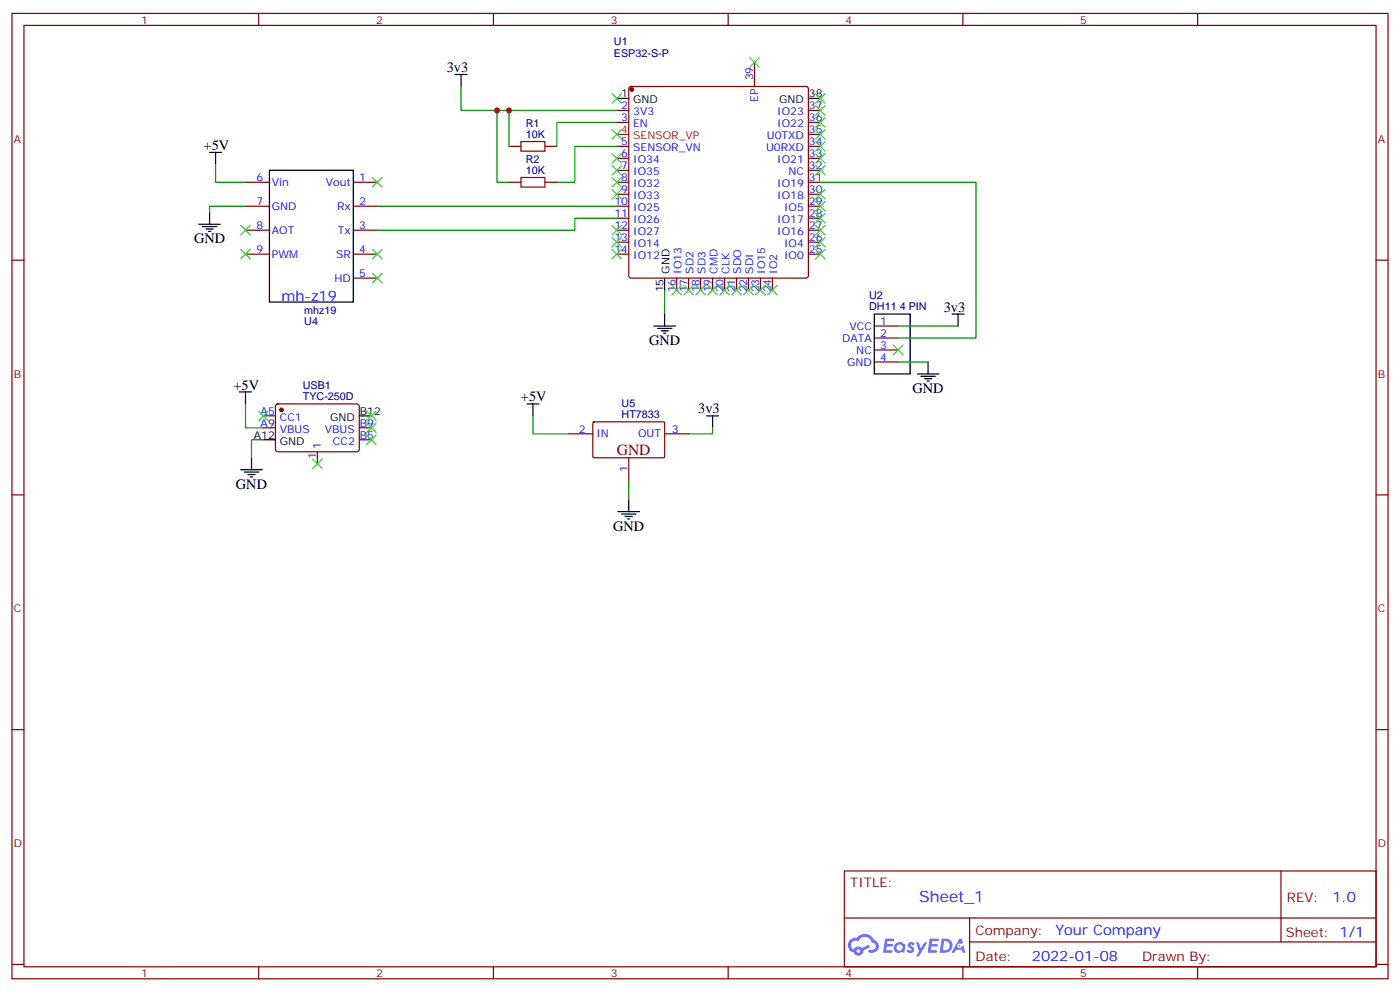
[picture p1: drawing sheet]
<svg xmlns="http://www.w3.org/2000/svg" width="412mm" height="292mm" viewBox="0 0 412 292" stroke-linecap="round" stroke-linejoin="round" font-family="sans-serif">
<g fill="none" stroke="#870000" stroke-width=".35">
<path d="M3.5 4h405.4v284.3h-405.4zM7.1 7.5h398.2v277.3h-398.2zM76.2 4v3.5M145.3 4v3.5M214.5 4v3.5M283.6 4v3.5M352.8 4v3.5M3.5 76.6h3.6M405.3 76.6h3.6M3.5 145.8h3.6M405.3 145.8h3.6M3.5 214.9h3.6"/>
<path d="M405.3 214.9h3.6M248.7 256.5h156.6v28.3h-156.6zM377.3 256.6v20.8M248.7 270.4h156.5M285.6 277.4h119.6M285.6 270.4v14.1M3.5 284.1h3.6M76.2 284.8v3.5M145.3 284.8v3.5M214.5 284.8v3.5M283.6 284.8v3.5M352.8 284.8v3.5"/>
<path d="M405.3 284.1h3.6"/>
</g>
<g fill="#5487ff">
<path d="M267.7 277.7a1.22 1.22 0 0 1 1.7 .3l-.4 .6a.47 .47 0 0 0-.3-.4 .47 .47 0 0 0-.5 .1l.1 .3a1.14 1.14 0 0 1 .8 1.7 1.14 1.14 0 0 1-1.9 0l-.2-.2 .5-.5 .7 .4a.29 .29 0 0 0 .3-.3 .29 .29 0 0 0-.2-.3 1.04 1.04 0 0 1-.6-1.7z"/>
<path d="M260.7 276.5h2.4l.3 .2-.2 .5h-1.8l-.1 .9h1.5l.3 .3-.3 .4h-1.6l-.2 1.1h1.7l.2 .4-.2 .3h-2.6z"/>
<path d="M273.8 276.5h2.4l.3 .2-.1 .5h-1.8l-.2 .9h1.6l.3 .3-.4 .4h-1.6l-.1 1.1h1.7l.2 .4-.2 .3h-2.6z"/>
<path d="M282.6 276.5h.7l.3 1.2-.6 .3a.69 .69 0 0 0-1 .3 .69 .69 0 0 0 .4 1 .69 .69 0 0 0 .9-.6l.5-.3 .6 2.2h-.8l-.2-.9h-1.8l-.5 .9h-.8z"/>
<path d="M269.8 277.6h.8l.6 1.8 1.1-1.8h.9l-2.6 4.1h-.8l.9-1.5z"/>
<path d="M277.4 276.5l-.6 4.1h1.3a2.11 2.11 0 0 0 2.5-2.1 2.11 2.11 0 0 0-2.5-2zM278.1 277.2a1.39 1.39 0 0 1 1.7 1.4 1.39 1.39 0 0 1-1.8 1.3h-.3z"/>
<path d="M263.7 278.1a1.54 1.54 0 0 0-.1 2.1 1.54 1.54 0 0 0 2.2 .2l.6 .2 .3-2.3-.2-.2-.4-.1a1.49 1.49 0 0 0-2.4 .1zM264 279.1a.94 .94 0 0 1 1.8 0 .94 .94 0 0 1-1.8 0z"/>
<path d="M250.4 276.8a2.18 2.18 0 0 0 1.1 3.8 1.44 1.44 0 0 0 1.6 .9 1.44 1.44 0 0 0 1.2-1.5l2-1-.5-.7-1.9 .9a1.47 1.47 0 0 0-2.4 .5 1.39 1.39 0 0 1-.7-2 1.39 1.39 0 0 1 2-.4 2.12 2.12 0 0 1 2.2-1.4 2.12 2.12 0 0 1 1.9 1.7 1.14 1.14 0 0 1 1.1 1.5 1.14 1.14 0 0 1-1.7 .7 .43 .43 0 0 0-.5 .3 .43 .43 0 0 0 .4 .5 1.98 1.98 0 0 0 2.5-1.2 1.98 1.98 0 0 0-1.2-2.5 3.1 3.1 0 0 0-5.3-.7l-.9 .1zM252.3 280.1a.55 .55 0 0 1 1.1 0 .55 .55 0 0 1-1.1 0z"/>
<circle cx="282.6" cy="278.6" r=".26"/>
</g>
<g fill="none" stroke="#870000" stroke-width=".35">
<path d="M222.2 18.4v7.1M181.7 32.5h3.5M181.7 36.1h3.5M185.4 25.7l.5-.2h51.5l.5 .2 .2 .5v55l-.2 .5-.5 .2h-51.5l-.5-.2-.2-.5v-55zM238.1 32.5h3.6M238.1 36.1h3.6M238.1 39.6h3.6M72.3 53.7h7.1M104.1 53.7h7M149.9 43.1h3.6M149.9 53.7h3.6M160.5 43.1h3.5"/>
<path d="M160.5 53.7h3.5M181.7 43.1h3.5M181.7 46.6h3.5M181.7 50.2h3.5M181.7 53.7h3.5M181.7 57.2h3.5M238.1 43.1h3.6M238.1 46.6h3.6M238.1 50.2h3.6M238.1 53.7h3.6M238.1 57.2h3.6M72.3 60.7h7.1"/>
<path d="M72.3 67.8h7.1M72.3 74.9h7.1M104.1 60.7h7M104.1 67.8h7M104.1 74.9h7M181.7 60.7h3.5M181.7 64.3h3.5M181.7 67.8h3.5M181.7 71.3h3.5M181.7 74.9h3.5M238.1 60.7h3.6M238.1 64.3h3.6"/>
<path d="M238.1 67.8h3.6M238.1 71.3h3.6M238.1 74.9h3.6M104.1 81.9h7M199.3 81.9v3.5M202.8 81.9v3.5M206.4 81.9v3.5M209.9 81.9v3.5M213.4 81.9v3.5M217 81.9v3.5M220.5 81.9v3.5M224 81.9v3.5"/>
<path d="M227.5 81.9v3.5M257.5 96h7.1M257.5 99.6h7.1M81.4 119.2l.4-.2h23.6l.4 .7v12.9l-.7 .5-23.5-.1-.5-.6v-12.7zM257.5 103.1h7.1M257.5 106.6h7.1M77.6 122.5h3.5M77.6 126h3.5M93.5 133.1v3.5M105.8 126h3.6M105.8 129.5h3.6M167.6 127.8h7"/>
<path d="M174.7 124.4l.3-.2 20.6 .1 .2 .3-.1 10.1-.3 .1h-20.6l-.2-.3zM185.2 134.8v7.1M195.8 127.8h7"/>
</g>
<g fill="none" stroke="#000" stroke-width=".35">
<path d="M134.1 21.9h3.5M135.8 21.9v3.6M181.7 29h3.5M238.1 29h3.6M61.7 44.9h3.6M63.5 44.9v3.5M79.4 50.2h24.7v38.8h-24.7zM58.6 66h6.3M59.6 66.7h4.3M60.7 67.5h2.1M61.4 68.2h.7M61.7 62.5v3.5"/>
<path d="M192.6 96h6.4M193.7 96.7h4.2M194.7 97.4h2.1M195.4 98.1h.7M195.8 81.9v3.5M195.8 92.5v3.5M257.5 92.5h10.6v17.6h-10.6zM280.5 92.5h3.5M282.2 92.5v3.5M70.6 115.4h3.5M72.3 115.4v3.6M155.2 119h3.5"/>
<path d="M157 119v3.5M270.2 110.1h6.4M271.3 110.8h4.2M272.3 111.5h2.2M273 112.3h.8M273.4 106.6v3.5M70.9 138.4h6.4M72 139.1h4.2M73 139.8h2.1M74.1 134.8v3.6M77.6 129.5h3.5M105.8 122.5h3.6"/>
<path d="M208.1 122.5h3.6M209.9 122.5v3.5M73.7 140.5h.7M182 150.7h6.4M183.1 151.4h4.2M184.1 152.1h2.2M184.9 152.8h.7M185.2 147.2v3.5"/>
</g>
<path d="M181.7 39.6h3.5" fill="none" stroke="#f00" stroke-width=".35"/>
<g fill="#870000" stroke="#870000" stroke-width=".35">
<circle cx="186.1" cy="26.4" r=".53"/>
<circle cx="82.9" cy="120.7" r=".53"/>
</g>
<path d="M153.5 41.7h7v2.8h-7zM153.5 52.3h7v2.8h-7z" fill="none" stroke="#a10000" stroke-width=".35"/>
<g fill="none" stroke="#008700" stroke-width=".35">
<path d="M135.8 25.5v7h45.9M146.4 32.5v21.2h3.5M149.9 32.5v10.6M181.7 36.1h-17.7v7M63.5 48.4v5.3h8.8M181.7 43.1h-12.4v10.6h-5.3M241.7 53.7h45.8v45.9h-22.9M72.3 60.7h-10.6v1.8M111.1 60.7h70.6M181.7 64.3h-12.4v3.5h-58.2M195.8 85.4v7.1M264.6 96h17.6"/>
<path d="M72.3 119v7h5.3M264.6 106.6h8.8M77.6 129.5h-3.5v5.3M157 122.5v5.3h10.6M209.9 126v1.8h-7.1M185.2 141.9v5.3"/>
</g>
<g fill="none" stroke="#3c3" stroke-width=".35">
<path d="M220.8 17l2.9 2.8M223.7 17l-2.9 2.8M180.3 38.2l2.8 2.8M180.3 27.6l2.8 2.8M183.1 38.2l-2.8 2.8M183.1 27.6l-2.8 2.8M240.2 31.1l2.9 2.8M240.2 34.6l2.9 2.9M240.2 38.2l2.9 2.8M240.2 27.6l2.9 2.8M243.1 31.1l-2.9 2.8M243.1 34.6l-2.9 2.9"/>
<path d="M243.1 38.2l-2.9 2.8M243.1 27.6l-2.9 2.8M109.7 52.3l2.8 2.8M112.5 52.3l-2.8 2.8M180.3 55.8l2.8 2.8M180.3 52.3l2.8 2.8M180.3 48.8l2.8 2.8M180.3 45.2l2.8 2.8M183.1 55.8l-2.8 2.8M183.1 52.3l-2.8 2.8M183.1 48.8l-2.8 2.8M183.1 45.2l-2.8 2.8"/>
<path d="M240.2 41.7l2.9 2.8M240.2 45.2l2.9 2.8M240.2 48.8l2.9 2.8M240.2 55.8l2.9 2.8M240.2 59.3l2.9 2.9M243.1 41.7l-2.9 2.8M243.1 45.2l-2.9 2.8M243.1 48.8l-2.9 2.8M243.1 55.8l-2.9 2.8M243.1 59.3l-2.9 2.9M70.9 66.4l2.8 2.8M70.9 73.4l2.8 2.9"/>
<path d="M73.7 66.4l-2.8 2.8M73.7 73.4l-2.8 2.9M109.7 73.4l2.8 2.9M112.5 73.4l-2.8 2.9M180.3 66.4l2.8 2.8M180.3 73.4l2.8 2.9M180.3 69.9l2.8 2.8M183.1 66.4l-2.8 2.8M183.1 73.4l-2.8 2.9M183.1 69.9l-2.8 2.8M240.2 66.4l2.9 2.8M240.2 69.9l2.9 2.8"/>
<path d="M240.2 73.4l2.9 2.9M240.2 62.9l2.9 2.8M243.1 66.4l-2.9 2.8M243.1 69.9l-2.9 2.8M243.1 73.4l-2.9 2.9M243.1 62.9l-2.9 2.8M109.7 80.5l2.8 2.8M112.5 80.5l-2.8 2.8M197.9 84l2.8 2.9M200.7 84l-2.8 2.9M201.4 84l2.9 2.9M204.3 84l-2.9 2.9"/>
<path d="M205 84l2.8 2.9M207.8 84l-2.8 2.9M208.5 84l2.8 2.9M211.3 84l-2.8 2.9M212 84l2.8 2.9M214.8 84l-2.8 2.9M215.5 84l2.9 2.9M218.4 84l-2.9 2.9M219.1 84l2.8 2.9M221.9 84l-2.8 2.9M222.6 84l2.8 2.9M225.4 84l-2.8 2.9"/>
<path d="M226.1 84l2.9 2.9M229 84l-2.9 2.9M263.2 101.7l2.8 2.8M266 101.7l-2.8 2.8M76.2 121.1l2.8 2.8M79 121.1l-2.8 2.8M92.1 135.2l2.8 2.8M94.9 135.2l-2.8 2.8M107.9 124.6l2.9 2.8M107.9 121.1l2.9 2.8M107.9 128.1l2.9 2.9M110.8 128.1l-2.9 2.9"/>
<path d="M110.8 124.6l-2.9 2.8M110.8 121.1l-2.9 2.8"/>
</g>
<g fill="#c00">
<circle cx="149.9" cy="32.5" r=".88"/>
<circle cx="146.4" cy="32.5" r=".88"/>
</g>
<text font-size="4.6" fill="#800" x="181.7" y="134.1">GND</text>
<text font-size="4.6" fill="#00f" x="270.8" y="265.6">Sheet_1</text>
<g font-size="4.2">
<text x="131.6" y="21.2">3v3</text>
<text x="60" y="44.2">+5V</text>
<text x="57.1" y="71.7">GND</text>
<text x="278" y="91.8">3v3</text>
<text x="191.2" y="101.7">GND</text>
<text x="68.8" y="114.7">+5V</text>
<text x="153.5" y="118.3">+5V</text>
<text x="268.8" y="115.8">GND</text>
<text x="205.7" y="121.8">3v3</text>
<text x="69.5" y="144">GND</text>
<text x="180.6" y="156.4">GND</text>
</g>
<g font-size="4.2" fill="#00f">
<text x="82.9" y="88.6">mh-z19</text>
<text x="392.5" y="265.8">1.0</text>
<text x="310.9" y="275.4">Your Company</text>
<text x="304" y="283.2">2022-01-08</text>
</g>
<g font-size="3.9" fill="#800">
<text x="250.5" y="261.1">TITLE:</text>
<text x="379.1" y="265.8">REV:</text>
<text x="287.4" y="275.3">Company:</text>
<text x="378.7" y="275.9">Sheet: 1/1</text>
<text x="287.4" y="283">Date:</text>
<text x="336.4" y="283.1">Drawn By:</text>
</g>
<g font-size="3.2" fill="#800">
<text x="41.6" y="6.9">1</text>
<text x="110.8" y="6.9">2</text>
<text x="179.9" y="6.9">3</text>
<text x="249.1" y="6.9">4</text>
<text x="318.2" y="6.9">5</text>
<text x="4.1" y="42.1">A</text>
<text x="405.9" y="42.1">A</text>
<text x="4.1" y="111.2">B</text>
<text x="405.9" y="111.2">B</text>
<text x="4.1" y="180.3">C</text>
<text x="405.9" y="180.3">C</text>
<text x="4.1" y="249.5">D</text>
<text x="405.9" y="249.5">D</text>
<text x="41.6" y="287.8">1</text>
<text x="110.8" y="287.8">2</text>
<text x="179.9" y="287.8">3</text>
<text x="249.1" y="287.8">4</text>
<text x="318.2" y="287.8">5</text>
</g>
<g font-size="3.2" fill="#000080">
<text x="180.8" y="16.7">ESP32-S-P</text>
<text x="180.8" y="13.4">U1</text>
<text x="154.9" y="40.6">10K</text>
<text x="154.9" y="37.4">R1</text>
<text x="154.9" y="48">R2</text>
<text x="154.9" y="51.2">10K</text>
<text x="256" y="88">U2</text>
<text x="89.6" y="92.5">mhz19</text>
<text x="89.6" y="95.8">U4</text>
<text x="256" y="91.3">DH11 4 PIN</text>
<text x="89.2" y="117.7">TYC-250D</text>
<text x="89.2" y="114.5">USB1</text>
<text x="183.1" y="119.8">U5</text>
<text x="183.1" y="123">HT7833</text>
</g>
<g font-size="3.2" fill="#00f">
<text x="221.9" y="23.7" transform="rotate(-90 221.9 23.7)">39</text>
<text x="183" y="35.7">3</text>
<text x="183" y="32.2">2</text>
<text x="186.5" y="33.9">3V3</text>
<text x="223.3" y="30.1" transform="rotate(-90 223.3 30.1)">EP</text>
<text x="229" y="33.9">IO23</text>
<text x="238.3" y="32.2">37</text>
<text x="238.3" y="35.7">36</text>
<text x="186.5" y="37.5">EN</text>
<text x="225.9" y="41">U0TXD</text>
<text x="229" y="37.5">IO22</text>
<text x="238.3" y="39.2">35</text>
<text x="183" y="46.3">6</text>
<text x="183" y="42.8">5</text>
<text x="186.5" y="44.5">SENSOR_VN</text>
<text x="225.7" y="44.5">U0RXD</text>
<text x="238.3" y="42.8">34</text>
<text x="238.3" y="46.3">33</text>
<text x="75.6" y="53.3">6</text>
<text x="105.8" y="53.3">1</text>
<text x="183" y="53.3">8</text>
<text x="183" y="49.8">7</text>
<text x="186.5" y="51.6">IO35</text>
<text x="186.5" y="48">IO34</text>
<text x="229" y="48">IO21</text>
<text x="232.2" y="51.6">NC</text>
<text x="238.3" y="49.8">32</text>
<text x="238.3" y="53.3">31</text>
<text x="80.1" y="54.8">Vin</text>
<text x="96" y="54.8">Vout</text>
<text x="183" y="56.9">9</text>
<text x="186.5" y="58.6">IO33</text>
<text x="186.5" y="55.1">IO32</text>
<text x="229" y="55.1">IO19</text>
<text x="229" y="58.6">IO18</text>
<text x="238.3" y="56.9">30</text>
<text x="75.6" y="60.4">7</text>
<text x="80.1" y="61.8">GND</text>
<text x="99.3" y="61.8">Rx</text>
<text x="105.8" y="60.4">2</text>
<text x="181" y="63.9">11</text>
<text x="181" y="60.4">10</text>
<text x="186.5" y="65.7">IO26</text>
<text x="186.5" y="62.2">IO25</text>
<text x="229" y="65.7">IO17</text>
<text x="231" y="62.2">IO5</text>
<text x="238.3" y="60.4">29</text>
<text x="238.3" y="63.9">28</text>
<text x="75.6" y="67.5">8</text>
<text x="80.1" y="68.9">AOT</text>
<text x="99.5" y="68.9">Tx</text>
<text x="105.8" y="67.5">3</text>
<text x="181" y="71">13</text>
<text x="181" y="67.5">12</text>
<text x="186.5" y="69.2">IO27</text>
<text x="229" y="69.2">IO16</text>
<text x="238.3" y="67.5">27</text>
<text x="238.3" y="71">26</text>
<text x="75.6" y="74.5">9</text>
<text x="80.1" y="75.9">PWM</text>
<text x="99" y="75.9">SR</text>
<text x="105.8" y="74.5">4</text>
<text x="181" y="74.5">14</text>
<text x="186.5" y="76.3">IO12</text>
<text x="186.5" y="72.7">IO14</text>
<text x="231" y="72.7">IO4</text>
<text x="231" y="76.3">IO0</text>
<text x="238.3" y="74.5">25</text>
<text x="98.5" y="83">HD</text>
<text x="105.8" y="81.6">5</text>
<text x="200.7" y="80.6" transform="rotate(-90 200.7 80.6)">IO13</text>
<text x="204.3" y="80.6" transform="rotate(-90 204.3 80.6)">SD2</text>
<text x="207.8" y="80.6" transform="rotate(-90 207.8 80.6)">SD3</text>
<text x="211.3" y="80.6" transform="rotate(-90 211.3 80.6)">CMD</text>
<text x="214.8" y="80.6" transform="rotate(-90 214.8 80.6)">CLK</text>
<text x="218.4" y="80.6" transform="rotate(-90 218.4 80.6)">SDO</text>
<text x="221.9" y="80.6" transform="rotate(-90 221.9 80.6)">SDI</text>
<text x="225.4" y="80.6" transform="rotate(-90 225.4 80.6)">IO15</text>
<text x="229" y="80.6" transform="rotate(-90 229 80.6)">IO2</text>
<text x="199" y="86.1" transform="rotate(-90 199 86.1)">16</text>
<text x="202.5" y="86.1" transform="rotate(-90 202.5 86.1)">17</text>
<text x="206" y="86.1" transform="rotate(-90 206 86.1)">18</text>
<text x="209.5" y="86.1" transform="rotate(-90 209.5 86.1)">19</text>
<text x="213.1" y="86.1" transform="rotate(-90 213.1 86.1)">20</text>
<text x="216.6" y="86.1" transform="rotate(-90 216.6 86.1)">21</text>
<text x="220.1" y="86.1" transform="rotate(-90 220.1 86.1)">22</text>
<text x="223.7" y="86.1" transform="rotate(-90 223.7 86.1)">23</text>
<text x="227.2" y="86.1" transform="rotate(-90 227.2 86.1)">24</text>
<text x="259.3" y="95.7">1</text>
<text x="248.1" y="100.6">DATA</text>
<text x="250.2" y="97.1">VCC</text>
<text x="259.3" y="99.2">2</text>
<text x="249.5" y="107.7">GND</text>
<text x="252.2" y="104.1">NC</text>
<text x="259.3" y="102.7">3</text>
<text x="259.3" y="106.3">4</text>
<text x="76.8" y="122.1">A5</text>
<text x="76.8" y="125.7">A9</text>
<text x="82.4" y="123.9">CC1</text>
<text x="106" y="125.7">B9</text>
<text x="82.4" y="127.4">VBUS</text>
<text x="95.7" y="127.4">VBUS</text>
<text x="98.1" y="131">CC2</text>
<text x="106" y="129.2">B5</text>
<text x="170.5" y="127.4">2</text>
<text x="175.7" y="128.8">IN</text>
<text x="188" y="128.8">OUT</text>
<text x="197.9" y="127.4">3</text>
<text x="93.1" y="135.1" transform="rotate(-90 93.1 135.1)">1</text>
<text x="94.5" y="132.4" transform="rotate(-90 94.5 132.4)">1</text>
<text x="184.9" y="139" transform="rotate(-90 184.9 139)">1</text>
</g>
<g font-size="3.2">
<text x="183" y="28.6">1</text>
<text x="238.3" y="28.6">38</text>
<text x="186.5" y="30.4">GND</text>
<text x="229.5" y="30.4">GND</text>
<text x="197.2" y="80.6" transform="rotate(-90 197.2 80.6)">GND</text>
<text x="195.4" y="86.1" transform="rotate(-90 195.4 86.1)">15</text>
<text x="97.2" y="123.9">GND</text>
<text x="106" y="122.1">B12</text>
<text x="74.8" y="129.2">A12</text>
<text x="82.4" y="131">GND</text>
</g>
<g font-size="3.2" fill="#f00">
<text x="183" y="39.2">4</text>
<text x="186.5" y="41">SENSOR_VP</text>
</g>
</svg>
